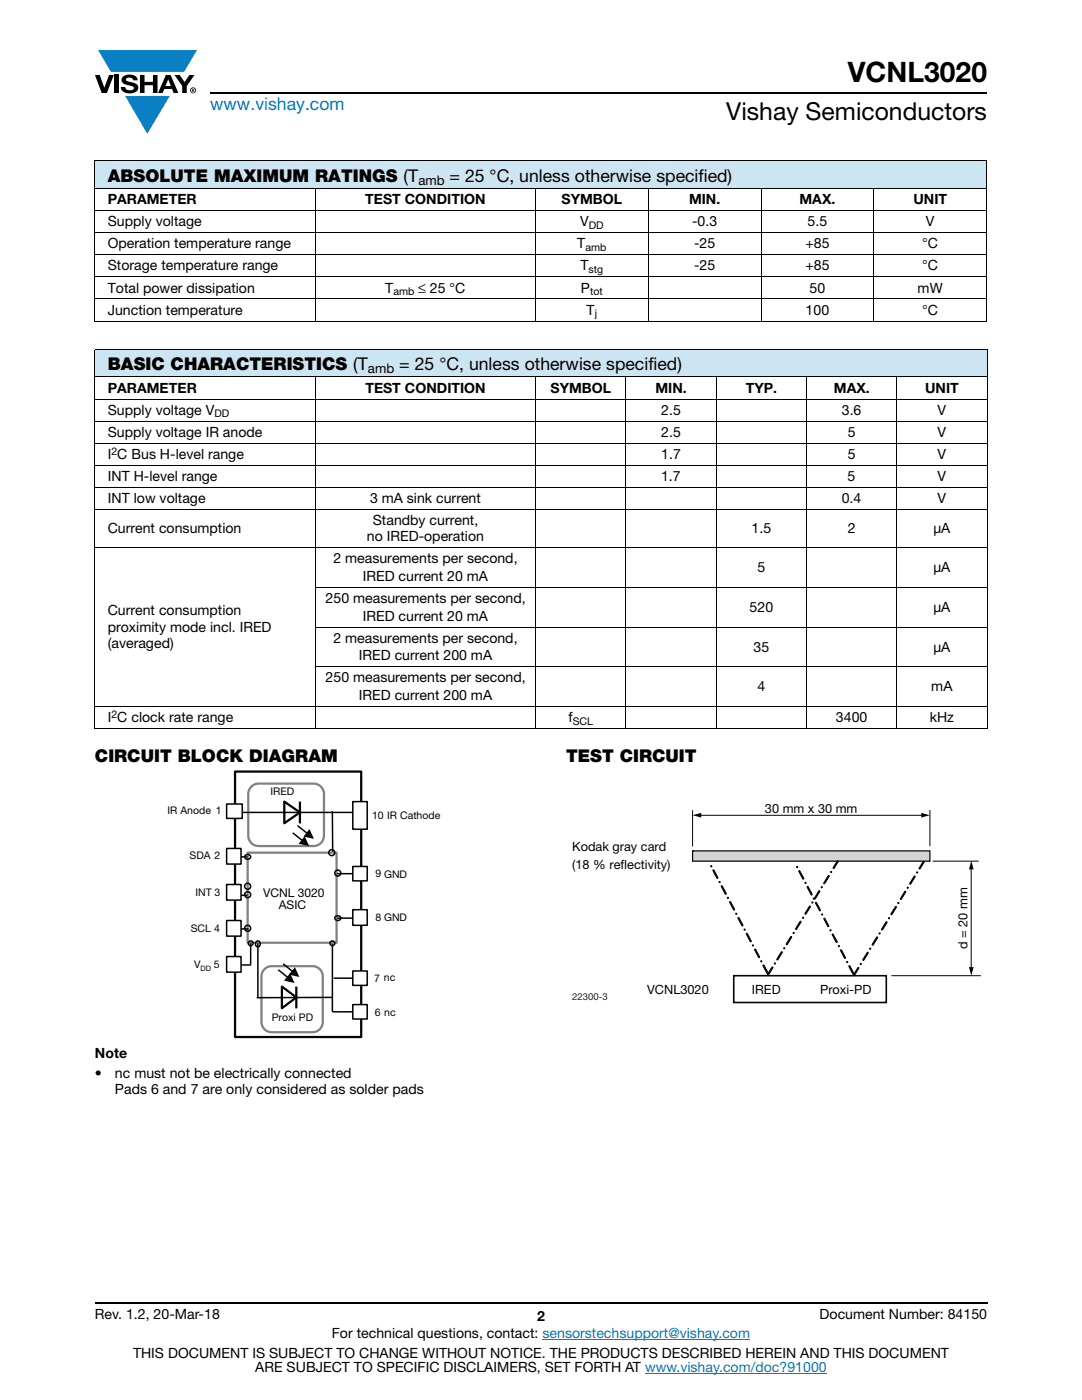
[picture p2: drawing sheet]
<svg xmlns="http://www.w3.org/2000/svg" width="216mm" height="279mm" viewBox="0 0 216 279" stroke-linecap="round" stroke-linejoin="round" font-family="sans-serif">
<g fill="#0a7fc3">
<path d="M19.6 10h19.7l-2.6 4.3h-1.1h-13.5z"/>
<path d="M25 19.2h8.9l-4.5 7.5z"/>
</g>
<g fill="#000">
<path d="M18.9 15h1l.9 2.5 1-2.5h.9l-1.4 3.6h-1zM22.9 15h.9v3.6h-.9zM24.6 15.3a2.1 2.1 0 0 1 2.8 .3l.1 .4h-.9a.79 .79 0 0 0-.7-.5 .79 .79 0 0 0-.8 .4l.3 .3 1 .2a1.08 1.08 0 0 1 1.2 1 1.08 1.08 0 0 1-1.1 1.2 1.73 1.73 0 0 1-2.4-1.2h.9a.96 .96 0 0 0 .8 .6 .96 .96 0 0 0 .9-.4 1.31 1.31 0 0 0-1.2-.6 1.03 1.03 0 0 1-1.1-.6 1.03 1.03 0 0 1 .2-1.1zM27.9 15h.9v1.3h1.7v-1.3h.9v3.6h-.9v-1.6h-1.7v1.6h-.9zM34.8 15h1.1l.9 1.4 1-1.4h1l-1.5 2.2v1.4h-.9v-1.4z"/>
<path d="M33.6 15.9l.5 1.3h-1.1zM33.1 15l-1.6 3.6h1l.3-.8h1.5l.3 .8h1l-1.6-3.6z"/>
<path d="M38.4 17.8h.2v.2h-.2zM38.3 17.7v.7h.1v-.3l.4 .3-.2-.3 .2-.2-.1-.2z"/>
<path d="M38.1 18a.46 .46 0 0 1 .9 0 .46 .46 0 0 1-.9 0zM37.9 18a.6 .6 0 0 0 1.2 0 .6 .6 0 0 0-1.2 0z"/>
</g>
<path d="M42 18.6h155M18.9 260h178.1" fill="none" stroke="#000" stroke-width=".36"/>
<path d="M108.2 267.3h41.5M128.7 274h36.3" fill="none" stroke="#007ec4" stroke-width=".2"/>
<g fill="#cce5f3">
<path d="M18.9 32.1h177.9v5.5h-177.9z"/>
<path d="M18.9 69.7h178.1v5.5h-178.1z"/>
</g>
<g fill="none" stroke="#000" stroke-width=".2">
<path d="M18.9 32.1h178M18.9 37.6h178M18.9 32.2v31.8M62.9 37.5v26.7M106.8 37.5v26.7M129.3 37.5v26.7M151.8 37.5v26.7M174.3 37.5v26.7M196.8 32.2v31.8M18.9 42h178M18.9 46.4h178M18.9 50.8h178"/>
<path d="M18.9 55.2h178M18.9 59.7h178M18.9 64.1h178M18.9 69.7h178.1M18.9 75.2h178.1M18.9 79.6h178.1M18.9 69.8v75.5M62.9 75.1v70.4M106.9 75.1v70.4M124.9 75.1v70.4M142.9 75.1v70.4M160.9 75.1v70.4"/>
<path d="M178.9 75.1v70.4M197 69.8v75.5M18.9 84h178.1M18.9 88.5h178.1M18.9 92.9h178.1M18.9 97.3h178.1M18.9 101.7h178.1M18.9 109.3h178.1M62.8 117.2h134.2M62.8 125.1h134.2M62.8 133.1h134.2M18.9 141h178.1"/>
<path d="M18.9 145.4h178.1"/>
</g>
<path d="M33.4 153.8h55.1v53.4h-55.1z" fill="#fff"/>
<path d="M46.9 154h25.2v53h-25.2z" fill="none" stroke="#020303" stroke-width=".45"/>
<path d="M66.3 188.3v13.6" fill="none" stroke="#020303" stroke-width=".3"/>
<path d="M50.1 157l1-.5 .5-.1h11a2.08 2.08 0 0 1 2 2.1v8.3a2.08 2.08 0 0 1-2 2h-11a2.08 2.08 0 0 1-2.1-2v-8.3l.1-.6z" fill="none" stroke="#81807f" stroke-width=".45"/>
<path d="M56.7 160l3.1 2.1-3.1 2.2z" fill="#fff"/>
<path d="M56.7 160l3.1 2.1-3.1 2.2zM59.8 160v4.3" fill="none" stroke="#020303" stroke-width=".45"/>
<path d="M58.4 166.2l2 1.6" fill="none" stroke="#020303" stroke-width=".3"/>
<path d="M60.8 166.9l.9 1.9-2.1-.4z" fill="#020303"/>
<path d="M59.4 164.8l2 1.6" fill="none" stroke="#020303" stroke-width=".3"/>
<path d="M61.8 165.5l.8 1.9-2.1-.4z" fill="#020303"/>
<path d="M52.8 193.4l.9-.5 .5-.1h8.2a2.04 2.04 0 0 1 2 2.1v9.1a2.04 2.04 0 0 1-2 2h-8.2a2.04 2.04 0 0 1-2-2v-9.1v-.6z" fill-rule="evenodd" fill="#fff"/>
<path d="M52.8 193.4l.9-.5 .5-.1h8.2a2.04 2.04 0 0 1 2 2.1v9.1a2.04 2.04 0 0 1-2 2h-8.2a2.04 2.04 0 0 1-2-2v-9.1v-.6z" fill="none" stroke="#81807f" stroke-width=".45"/>
<path d="M55.5 193.5l2 1.7" fill="none" stroke="#020303" stroke-width=".3"/>
<path d="M57.9 194.2l.9 2-2.1-.5z" fill="#020303"/>
<path d="M56.5 192.3l2 1.7" fill="none" stroke="#020303" stroke-width=".3"/>
<path d="M58.8 193l.9 2-2.1-.5z" fill="#020303"/>
<path d="M56.3 196.9l2.8 2.1-2.8 2.2z" fill="#fff"/>
<path d="M56.3 196.9l2.8 2.1-2.8 2.2zM59.1 196.9v4.3" fill="none" stroke="#020303" stroke-width=".45"/>
<path d="M49.4 170.2h17.8v17.9h-17.8z" fill="none" stroke="#81807f" stroke-width=".45"/>
<path d="M47.1 162.1h23.4M47.1 171h2.3M47.1 178.7h2.3M67.3 174.4h5.4M47.4 185.4h2.2M47.9 192.6h2.2M50 188.3v4.2M51.5 188.3v10.8M66.3 199.1h-15.1M66.6 195.2h6.1M67.3 183.2h5.4M66.3 201.9h6.2" fill="none" stroke="#020303" stroke-width=".3"/>
<path d="M45.2 160.5h3.1v2.8h-3.1z" fill="#fff"/>
<path d="M45.2 160.5h3.1v2.8h-3.1z" fill="none" stroke="#020303" stroke-width=".3"/>
<path d="M45.2 169.3h2.9v3.1h-2.9z" fill="#fff"/>
<path d="M45.2 169.3h2.9v3.1h-2.9z" fill="none" stroke="#020303" stroke-width=".3"/>
<path d="M45.2 176.5h2.9v3.1h-2.9z" fill="#fff"/>
<path d="M45.2 176.5h2.9v3.1h-2.9z" fill="none" stroke="#020303" stroke-width=".3"/>
<path d="M45.2 183.7h2.9v3.1h-2.9z" fill="#fff"/>
<path d="M45.2 183.7h2.9v3.1h-2.9z" fill="none" stroke="#020303" stroke-width=".3"/>
<path d="M45.2 190.9h2.9v3.1h-2.9z" fill="#fff"/>
<path d="M45.2 190.9h2.9v3.1h-2.9z" fill="none" stroke="#020303" stroke-width=".3"/>
<path d="M70.4 160h2.9v5.5h-2.9z" fill="#fff"/>
<path d="M70.4 160h2.9v5.5h-2.9z" fill="none" stroke="#020303" stroke-width=".3"/>
<path d="M70.4 172.9h2.9v2.9h-2.9z" fill="#fff"/>
<path d="M70.4 172.9h2.9v2.9h-2.9z" fill="none" stroke="#020303" stroke-width=".3"/>
<path d="M70.4 181.6h2.9v3.1h-2.9z" fill="#fff"/>
<path d="M70.4 181.6h2.9v3.1h-2.9z" fill="none" stroke="#020303" stroke-width=".3"/>
<path d="M70.4 193.8h2.9v2.9h-2.9z" fill="#fff"/>
<path d="M70.4 193.8h2.9v2.9h-2.9z" fill="none" stroke="#020303" stroke-width=".3"/>
<path d="M70.4 200.5h2.9v2.9h-2.9z" fill="#fff"/>
<g fill="none" stroke="#020303" stroke-width=".3">
<path d="M48.9 170.8a.57 .57 0 0 1 .7-.3 .57 .57 0 0 1 .3 .7 .57 .57 0 0 1-.7 .3 .57 .57 0 0 1-.3-.7zM66.3 161.9l.1 8.1M51.2 187.9a.55 .55 0 0 1 .7 .5 .55 .55 0 0 1-.7 .5 .68 .68 0 0 1 0-1zM66.9 183a.57 .57 0 0 1 .7-.2 .57 .57 0 0 1 .3 .7 .57 .57 0 0 1-.7 .2 .57 .57 0 0 1-.3-.7zM70.4 200.5h2.9v2.9h-2.9z"/>
<circle cx="49.4" cy="178.6" r=".6"/>
<circle cx="49.4" cy="176.9" r=".6"/>
<circle cx="66.2" cy="170.2" r=".6"/>
<circle cx="67.4" cy="174.2" r=".6"/>
<circle cx="49.4" cy="185.3" r=".6"/>
<circle cx="50" cy="188.3" r=".48"/>
<circle cx="66.3" cy="188.3" r=".48"/>
</g>
<path d="M114.2 160.1h81.5v40.1h-81.5z" fill="#fff"/>
<path d="M138.2 169.8h47.4v2.1h-47.4z" fill="#d1d3d4"/>
<path d="M138.2 169.8h47.4v2.1h-47.4zM138.2 169.8h.1" fill="none" stroke="#020303" stroke-width=".24"/>
<path d="M167.1 171.8h.1l.1 .2-.9 1.3h-.1l-.1-.1zM165.7 174a.15 .15 0 0 1 .3 0 .15 .15 0 0 1-.3 0zM165.2 174.8l.2-.1 .1 .2-.9 1.4-.2 .1v-.2zM163.9 177.1a.12 .12 0 0 1 .2 0 .12 .12 0 0 1-.2 0zM163.4 177.8h.1l.1 .1-.9 1.5h-.2v-.2zM162 180.1a.12 .12 0 0 1 .2 0 .12 .12 0 0 1-.2 0zM161.5 180.9l.2-.1v.2l-.9 1.4h-.1l-.1-.1zM160.1 183.2a.15 .15 0 0 1 .3 0 .15 .15 0 0 1-.3 0zM159.6 183.9h.2v.1l-.8 1.4-.2 .1v-.2zM158.2 186.2a.15 .15 0 0 1 .3 0 .15 .15 0 0 1-.3 0zM157.8 186.9h.1l.1 .2-.9 1.4h-.2v-.1zM156.4 189.2a.12 .12 0 0 1 .2 0 .12 .12 0 0 1-.2 0zM155.9 190l.2-.1v.2l-.9 1.4-.1 .1-.1-.2zM154.5 192.3a.12 .12 0 0 1 .2 0 .12 .12 0 0 1-.2 0zM154 193h.2v.2l-.9 1.4h-.1l-.1-.2z" fill="#020303"/>
<g fill="none" stroke="#020303" stroke-width=".2">
<path d="M163.4 177.8h.1l.1 .1-.9 1.5h-.2v-.2zM165.2 174.8l.2-.1 .1 .2-.9 1.4-.2 .1v-.2zM167.1 171.8h.1l.1 .2-.9 1.3h-.1l-.1-.1zM154 193h.2v.2l-.9 1.4h-.1l-.1-.2zM155.9 190l.2-.1v.2l-.9 1.4-.1 .1-.1-.2zM157.8 186.9h.1l.1 .2-.9 1.4h-.2v-.1zM159.6 183.9h.2v.1l-.8 1.4-.2 .1v-.2zM161.5 180.9l.2-.1v.2l-.9 1.4h-.1l-.1-.1z"/>
<circle cx="164" cy="177.1" r=".12"/>
<circle cx="165.8" cy="174" r=".12"/>
<circle cx="154.6" cy="192.3" r=".12"/>
<circle cx="156.5" cy="189.2" r=".12"/>
<circle cx="158.4" cy="186.2" r=".12"/>
<circle cx="160.2" cy="183.2" r=".12"/>
<circle cx="162.1" cy="180.1" r=".12"/>
</g>
<path d="M141.8 172.9a.12 .12 0 0 1 .2 0 .12 .12 0 0 1-.2 0zM142.3 173.6l.2 .1 .8 1.4-.1 .2h-.2l-.7-1.5zM143.5 176a.12 .12 0 0 1 .2 0 .12 .12 0 0 1-.2 0zM144 176.8h.1l.8 1.5v.2l-.2-.1-.8-1.5zM145.1 179.2a.15 .15 0 0 1 .3 0 .15 .15 0 0 1-.3 0zM145.6 179.9l.2 .1 .8 1.5-.1 .1h-.1l-.8-1.5zM146.8 182.4a.12 .12 0 0 1 .2 0 .12 .12 0 0 1-.2 0zM147.3 183.1h.2l.7 1.5v.2l-.2-.1-.7-1.4zM148.5 185.5a.12 .12 0 0 1 .2 0 .12 .12 0 0 1-.2 0zM149 186.3h.1l.8 1.5v.1h-.2l-.8-1.5zM150.1 188.7a.15 .15 0 0 1 .3 0 .15 .15 0 0 1-.3 0zM150.6 189.4l.2 .1 .8 1.4-.1 .2h-.1l-.8-1.5zM151.8 191.8a.12 .12 0 0 1 .2 0 .12 .12 0 0 1-.2 0zM152.3 192.6h.2l.7 1.5v.2l-.2-.1-.8-1.5z" fill="#020303"/>
<g fill="none" stroke="#020303" stroke-width=".2">
<path d="M142.3 173.6l.2 .1 .8 1.4-.1 .2h-.2l-.7-1.5zM144 176.8h.1l.8 1.5v.2l-.2-.1-.8-1.5zM145.6 179.9l.2 .1 .8 1.5-.1 .1h-.1l-.8-1.5zM147.3 183.1h.2l.7 1.5v.2l-.2-.1-.7-1.4zM149 186.3h.1l.8 1.5v.1h-.2l-.8-1.5zM150.6 189.4l.2 .1 .8 1.4-.1 .2h-.1l-.8-1.5zM152.3 192.6h.2l.7 1.5v.2l-.2-.1-.8-1.5z"/>
<circle cx="141.9" cy="172.9" r=".12"/>
<circle cx="143.6" cy="176" r=".12"/>
<circle cx="145.3" cy="179.2" r=".12"/>
<circle cx="146.9" cy="182.4" r=".12"/>
<circle cx="148.6" cy="185.5" r=".12"/>
<circle cx="150.2" cy="188.7" r=".12"/>
<circle cx="151.9" cy="191.8" r=".12"/>
</g>
<path d="M184.2 172l.2-.1v.2l-.8 1.3h-.2v-.2zM182.9 174.1a.12 .12 0 0 1 .2 0 .12 .12 0 0 1-.2 0zM182.4 174.9l.2-.1v.2l-.9 1.4-.1 .1-.1-.2zM181 177.2a.12 .12 0 0 1 .2 0 .12 .12 0 0 1-.2 0zM180.5 177.9h.2v.1l-.8 1.5h-.2v-.2zM179.1 180.2a.15 .15 0 0 1 .3 0 .15 .15 0 0 1-.3 0zM178.7 181l.1-.1 .1 .2-.9 1.4h-.2v-.1zM177.3 183.2a.12 .12 0 0 1 .2 0 .12 .12 0 0 1-.2 0zM176.8 184h.1l.1 .1-.9 1.4-.2 .1v-.2zM175.4 186.3a.12 .12 0 0 1 .2 0 .12 .12 0 0 1-.2 0zM174.9 187h.2v.2l-.9 1.4h-.1l-.1-.1zM173.5 189.3a.15 .15 0 0 1 .3 0 .15 .15 0 0 1-.3 0zM173 190.1l.2-.1v.2l-.8 1.4-.2 .1v-.2zM171.6 192.4a.15 .15 0 0 1 .3 0 .15 .15 0 0 1-.3 0zM171.2 193.1h.1l.1 .2-.9 1.4h-.2v-.2z" fill="#020303"/>
<g fill="none" stroke="#020303" stroke-width=".2">
<path d="M180.5 177.9h.2v.1l-.8 1.5h-.2v-.2zM182.4 174.9l.2-.1v.2l-.9 1.4-.1 .1-.1-.2zM184.2 172l.2-.1v.2l-.8 1.3h-.2v-.2zM171.2 193.1h.1l.1 .2-.9 1.4h-.2v-.2zM173 190.1l.2-.1v.2l-.8 1.4-.2 .1v-.2zM174.9 187h.2v.2l-.9 1.4h-.1l-.1-.1zM176.8 184h.1l.1 .1-.9 1.4-.2 .1v-.2zM178.7 181l.1-.1 .1 .2-.9 1.4h-.2v-.1z"/>
<circle cx="181.1" cy="177.2" r=".12"/>
<circle cx="183" cy="174.1" r=".12"/>
<circle cx="171.8" cy="192.4" r=".12"/>
<circle cx="173.6" cy="189.3" r=".12"/>
<circle cx="175.5" cy="186.3" r=".12"/>
<circle cx="177.4" cy="183.2" r=".12"/>
<circle cx="179.3" cy="180.2" r=".12"/>
</g>
<path d="M158.9 173a.15 .15 0 0 1 .3 0 .15 .15 0 0 1-.3 0zM159.4 173.8h.2l.8 1.5-.1 .1h-.1l-.8-1.5zM160.6 176.2a.12 .12 0 0 1 .2 0 .12 .12 0 0 1-.2 0zM161.1 176.9l.2 .1 .7 1.4v.2h-.2l-.7-1.5zM162.3 179.3a.12 .12 0 0 1 .2 0 .12 .12 0 0 1-.2 0zM162.8 180.1h.1l.8 1.5v.2l-.2-.1-.8-1.5zM163.9 182.5a.15 .15 0 0 1 .3 0 .15 .15 0 0 1-.3 0zM164.4 183.2l.2 .1 .8 1.5-.1 .1h-.1l-.8-1.5zM165.6 185.7a.12 .12 0 0 1 .2 0 .12 .12 0 0 1-.2 0zM166.1 186.4l.2 .1 .7 1.4v.2l-.2-.1-.7-1.4zM167.3 188.8a.12 .12 0 0 1 .2 0 .12 .12 0 0 1-.2 0zM167.8 189.6h.1l.8 1.5v.2l-.2-.1-.8-1.5zM168.9 192a.15 .15 0 0 1 .3 0 .15 .15 0 0 1-.3 0zM169.4 192.7l.2 .1 .8 1.5-.1 .1h-.1l-.8-1.5z" fill="#020303"/>
<g fill="none" stroke="#020303" stroke-width=".2">
<path d="M138.2 161.7v7.2M139.6 162.7h44.5M159.4 173.8h.2l.8 1.5-.1 .1h-.1l-.8-1.5zM161.1 176.9l.2 .1 .7 1.4v.2h-.2l-.7-1.5zM185.6 161.6v7.3M186.1 171.9h9.2M162.8 180.1h.1l.8 1.5v.2l-.2-.1-.8-1.5zM164.4 183.2l.2 .1 .8 1.5-.1 .1h-.1l-.8-1.5zM166.1 186.4l.2 .1 .7 1.4v.2l-.2-.1-.7-1.4zM167.8 189.6h.1l.8 1.5v.2l-.2-.1-.8-1.5zM169.4 192.7l.2 .1 .8 1.4-.1 .2h-.1l-.8-1.5zM177.9 194.7h17.8"/>
<circle cx="159.1" cy="173" r=".12"/>
<circle cx="160.7" cy="176.2" r=".12"/>
<circle cx="162.4" cy="179.3" r=".12"/>
<circle cx="164" cy="182.5" r=".12"/>
<circle cx="165.7" cy="185.7" r=".12"/>
<circle cx="167.4" cy="188.8" r=".12"/>
<circle cx="169" cy="192" r=".12"/>
</g>
<g fill="#020303">
<path d="M138.2 162.7l1.7-.5v1z"/>
<path d="M183.8 162.2l1.7 .5-1.7 .5z"/>
</g>
<path d="M193.8 173.2v20.1" fill="none" stroke="#020303" stroke-width=".2"/>
<g fill="#020303">
<path d="M193.8 171.8l.5 1.7h-1z"/>
<path d="M193.3 193h1l-.5 1.7z"/>
</g>
<path d="M146.4 194.7h30.5v5.4h-30.5z" fill="none" stroke="#020303" stroke-width=".32"/>
<text font-size="5.6" x="169.1" y="16.4">VCNL3020</text>
<text font-size="4.9" x="144.9" y="24">Vishay Semiconductors</text>
<text font-size="3.5" fill="#007ec4" x="42" y="21.9">www.vishay.com</text>
<g font-size="3.5">
<text x="21.5" y="36.2">ABSOLUTE MAXIMUM RATINGS (T</text>
<text x="89.7" y="36.2">= 25 °C, unless otherwise specified)</text>
<text x="21.5" y="73.8">BASIC CHARACTERISTICS (T</text>
<text x="79.7" y="73.8">= 25 °C, unless otherwise specified)</text>
<text x="18.9" y="152">CIRCUIT BLOCK DIAGRAM</text>
<text x="112.9" y="152">TEST CIRCUIT</text>
</g>
<g font-size="2.8">
<text x="21.5" y="40.7">PARAMETER</text>
<text x="72.9" y="40.7">TEST CONDITION</text>
<text x="112" y="40.7">SYMBOL</text>
<text x="137.5" y="40.7">MIN.</text>
<text x="159.5" y="40.7">MAX.</text>
<text x="182.3" y="40.7">UNIT</text>
<text x="21.5" y="45.1">Supply voltage</text>
<text x="115.8" y="45.1">V</text>
<text x="138.1" y="45.1">-0.3</text>
<text x="161.1" y="45.1">5.5</text>
<text x="184.7" y="45.1">V</text>
<text x="21.5" y="54">Storage temperature range</text>
<text x="21.5" y="49.6">Operation temperature range</text>
<text x="115.2" y="49.6">T</text>
<text x="115.8" y="54">T</text>
<text x="138.5" y="49.6">-25</text>
<text x="138.5" y="54">-25</text>
<text x="160.7" y="49.6">+85</text>
<text x="160.7" y="54">+85</text>
<text x="184" y="49.6">°C</text>
<text x="184" y="54">°C</text>
<text x="21.5" y="58.4">Total power dissipation</text>
<text x="76.9" y="58.4">T</text>
<text x="83.5" y="58.4">≤ 25 °C</text>
<text x="115.9" y="58.4">P</text>
<text x="161.5" y="58.4">50</text>
<text x="183.1" y="58.4">mW</text>
<text x="21.5" y="62.8">Junction temperature</text>
<text x="117" y="62.8">T</text>
<text x="160.7" y="62.8">100</text>
<text x="184" y="62.8">°C</text>
<text x="21.5" y="78.3">PARAMETER</text>
<text x="21.5" y="82.7">Supply voltage V</text>
<text x="72.9" y="78.3">TEST CONDITION</text>
<text x="109.9" y="78.3">SYMBOL</text>
<text x="130.8" y="78.3">MIN.</text>
<text x="132" y="82.7">2.5</text>
<text x="148.8" y="78.3">TYP.</text>
<text x="166.4" y="78.3">MAX.</text>
<text x="168" y="82.7">3.6</text>
<text x="184.6" y="78.3">UNIT</text>
<text x="187.1" y="82.7">V</text>
<text x="21.5" y="87.1">Supply voltage IR anode</text>
<text x="131.9" y="87.1">2.5</text>
<text x="169.2" y="87.1">5</text>
<text x="187.1" y="87.1">V</text>
<text x="21.5" y="96">INT H-level range</text>
<text x="21.5" y="91.6">I C Bus H-level range</text>
<text x="131.9" y="96">1.7</text>
<text x="132" y="91.6">1.7</text>
<text x="169.1" y="96">5</text>
<text x="169.2" y="91.6">5</text>
<text x="187.1" y="96">V</text>
<text x="187.1" y="91.6">V</text>
<text x="21.5" y="100.4">INT low voltage</text>
<text x="73.8" y="100.4">3 mA sink current</text>
<text x="168" y="100.4">0.4</text>
<text x="187.1" y="100.4">V</text>
<text x="21.5" y="106.4">Current consumption</text>
<text x="73.2" y="108">no IRED-operation</text>
<text x="74.4" y="104.8">Standby current,</text>
<text x="150" y="106.4">1.5</text>
<text x="169.2" y="106.4">2</text>
<text x="186.2" y="106.4">μA</text>
<text x="66.5" y="112.4">2 measurements per second,</text>
<text x="72.4" y="115.9">IRED current 20 mA</text>
<text x="151.1" y="114.2">5</text>
<text x="186.2" y="114.2">μA</text>
<text x="21.5" y="122.7">Current consumption</text>
<text x="65" y="120.3">250 measurements per second,</text>
<text x="72.4" y="123.8">IRED current 20 mA</text>
<text x="149.6" y="122.1">520</text>
<text x="186.2" y="122.1">μA</text>
<text x="21.5" y="126.2">proximity mode incl. IRED</text>
<text x="21.5" y="129.4">(averaged)</text>
<text x="66.5" y="128.2">2 measurements per second,</text>
<text x="71.6" y="131.8">IRED current 200 mA</text>
<text x="150.4" y="130">35</text>
<text x="186.2" y="130">μA</text>
<text x="65" y="136.2">250 measurements per second,</text>
<text x="151.1" y="138">4</text>
<text x="185.8" y="138">mA</text>
<text x="71.6" y="139.7">IRED current 200 mA</text>
<text x="21.5" y="144.1">I C clock rate range</text>
<text x="113.5" y="144.1">f</text>
<text x="166.8" y="144.1">3400</text>
<text x="185.5" y="144.1">kHz</text>
<text x="18.9" y="211.2">Note</text>
<text x="18.9" y="215.1">•</text>
<text x="22.9" y="215.1">nc must not be electrically connected</text>
<text x="22.9" y="218.2">Pads 6 and 7 are only considered as solder pads</text>
<text x="18.9" y="263.3">Rev. 1.2, 20-Mar-18</text>
<text x="107.2" y="263.6">2</text>
<text x="163.6" y="263.3">Document Number: 84150</text>
<text x="66.2" y="267.1">For technical questions, contact: sensorstechsupport@vishay.com</text>
<text x="26.5" y="271">THIS DOCUMENT IS SUBJECT TO CHANGE WITHOUT NOTICE. THE PRODUCTS DESCRIBED HEREIN AND THIS DOCUMENT</text>
<text x="50.9" y="273.8">ARE SUBJECT TO SPECIFIC DISCLAIMERS, SET FORTH AT www.vishay.com/doc?91000</text>
</g>
<g font-size="2.6">
<text x="83.5" y="36.9">amb</text>
<text x="73.4" y="74.5">amb</text>
</g>
<g font-size="2.5" fill="#020303">
<text x="152.6" y="162.2">30 mm x 30 mm</text>
<text x="114.2" y="169.8">Kodak gray card</text>
<text x="114.2" y="173.5">(18 % ref</text>
<text x="123.8" y="173.5">lectivity)</text>
<text x="193.1" y="189.4" transform="rotate(-90 193.1 189.4)">d = 20 mm</text>
<text x="129.1" y="198.3">VCNL3020</text>
<text x="150" y="198.4">IRED</text>
<text x="163.6" y="198.3">Proxi-PD</text>
</g>
<g font-size="2.4" fill="#020303">
<text x="52.5" y="179">VCNL 3020</text>
<text x="55.6" y="181.4">ASIC</text>
</g>
<g font-size="2.1">
<text x="117.5" y="45.7">DD</text>
<text x="116.8" y="50.1">amb</text>
<text x="78.5" y="58.9">amb</text>
<text x="117.4" y="54.5">stg</text>
<text x="117.8" y="58.9">tot</text>
<text x="118.7" y="63.3">j</text>
<text x="42.8" y="83.2">DD</text>
<text x="22.2" y="90.7">2</text>
<text x="22.2" y="143.3">2</text>
<text x="114.3" y="144.6">SCL</text>
</g>
<g font-size="2.1" fill="#020303">
<text x="54" y="158.8">IRED</text>
<text x="33.4" y="162.4">IR Anode 1</text>
<text x="74.3" y="163.5">10 IR Cathode</text>
<text x="37.8" y="171.4">SDA 2</text>
<text x="39" y="178.8">INT 3</text>
<text x="75" y="175.1">9 GND</text>
<text x="38.1" y="186">SCL 4</text>
<text x="74.9" y="183.7">8 GND</text>
<text x="38.7" y="193.1">V</text>
<text x="42.7" y="193.2">5</text>
<text x="74.7" y="196">7 nc</text>
<text x="54.2" y="203.7">Proxi PD</text>
<text x="74.8" y="202.7">6 nc</text>
</g>
<text font-size="1.9" fill="#231f20" x="114.2" y="199.7">22300-3</text>
<text font-size="1.5" fill="#020303" x="40" y="193.7">DD</text>
</svg>
